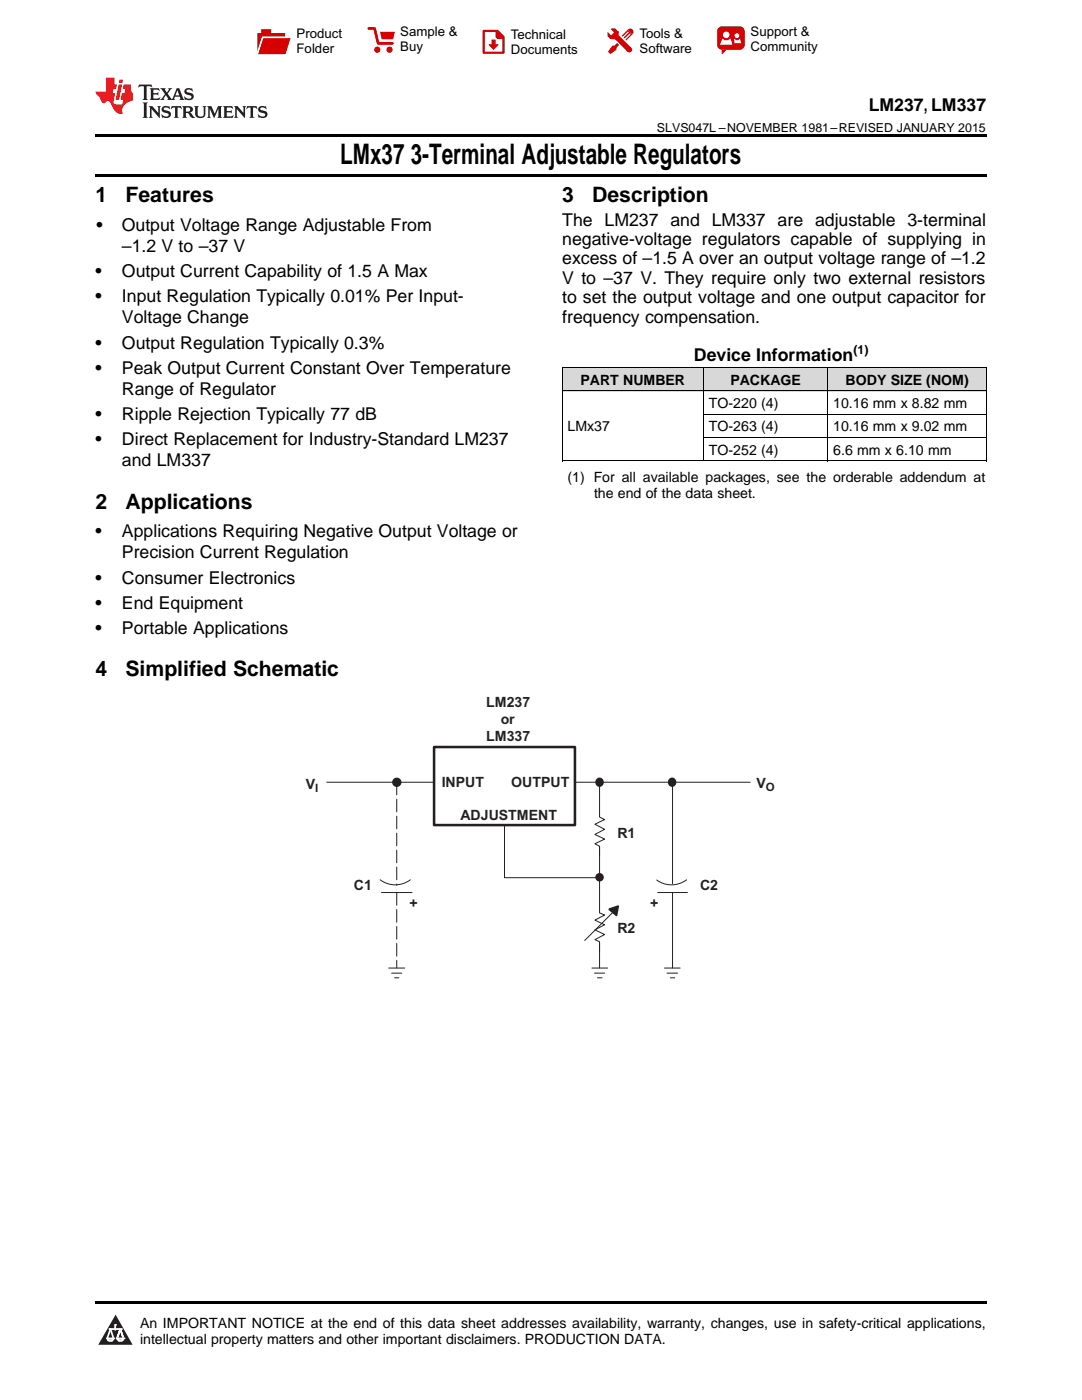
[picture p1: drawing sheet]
<svg xmlns="http://www.w3.org/2000/svg" width="216mm" height="279mm" viewBox="0 0 216 279" stroke-linecap="round" stroke-linejoin="round" font-family="sans-serif">
<g fill="#d8d8d8">
<path d="M112.2 73.4h28.2v4.7h-28.2z"/>
<path d="M140.4 73.4h24.8v4.7h-24.8z"/>
<path d="M165.2 73.4h31.6v4.7h-31.6z"/>
</g>
<path d="M23.1 262.4l3.4 6h-6.9z" fill="#231f20"/>
<path d="M21.4 267.1h1.2l-.3 .5h-.3a.55 .55 0 0 1-.6-.5z" fill-rule="evenodd" fill="#fff"/>
<path d="M21.4 267.1h1.2l-.3 .5h-.3a.55 .55 0 0 1-.6-.5z" fill="none" stroke="#231f20" stroke-width=".34"/>
<path d="M21.4 267.1l1.2 .1-.3 .4h-.5z" fill="none" stroke="#fff" stroke-width=".34"/>
<path d="M23 265.3h.1" fill="none" stroke="#fff" stroke-width=".34"/>
<path d="M23 264.4v.9z" fill="#fff"/>
<path d="M23 264.4v.9z" fill="none" stroke="#fff" stroke-width=".34"/>
<circle cx="23" cy="264.4" r=".17" fill="#fff"/>
<path d="M21.9 265.2h.1" fill="none" stroke="#fff" stroke-width=".34"/>
<path d="M21.9 265.2h2.3z" fill="#fff"/>
<path d="M21.9 265.2h2.3z" fill="none" stroke="#fff" stroke-width=".34"/>
<circle cx="24.2" cy="265.2" r=".17" fill="#fff"/>
<path d="M23.3 267.1h.1" fill="none" stroke="#fff" stroke-width=".34"/>
<path d="M24 265.2l-.7 1.9z" fill="#fff"/>
<path d="M24 265.2l-.7 1.9z" fill="none" stroke="#fff" stroke-width=".34"/>
<path d="M24 265.2l.7 1.9z" fill="#fff"/>
<path d="M24 265.2l.7 1.9z" fill="none" stroke="#fff" stroke-width=".34"/>
<path d="M24.6 267.1h.1" fill="none" stroke="#fff" stroke-width=".34"/>
<circle cx="21.4" cy="267.1" r=".17" fill="#fff"/>
<path d="M22.1 265.2l-.7 1.9z" fill="#fff"/>
<path d="M22.1 265.2l-.7 1.9z" fill="none" stroke="#fff" stroke-width=".34"/>
<path d="M22.1 265.2l.5 1.9z" fill="#fff"/>
<path d="M22.1 265.2l.5 1.9z" fill="none" stroke="#fff" stroke-width=".34"/>
<circle cx="22.6" cy="267.1" r=".17" fill="#fff"/>
<path d="M23.4 267.1h1.3a.65 .65 0 0 1-.7 .5 .65 .65 0 0 1-.6-.5z" fill-rule="evenodd" fill="#fff"/>
<path d="M23.4 267.1h1.3a.65 .65 0 0 1-.7 .5 .65 .65 0 0 1-.6-.5z" fill="none" stroke="#231f20" stroke-width=".34"/>
<path d="M23.4 267.1h1.3l-.4 .5h-.6z" fill="none" stroke="#fff" stroke-width=".34"/>
<path d="M23.3 267.1h.1" fill="none" stroke="#fff" stroke-width=".34"/>
<circle cx="24.7" cy="267.1" r=".17" fill="#fff"/>
<path d="M19 259.7h177.8v.5h-177.8z" fill="#000"/>
<path d="M65.2 156.1h21.4M114.7 156.1h35M119.6 156.1v5M134.2 156.1v20.2M75.9 175.6a5 5 0 0 0 6 0M76.1 178.1h6.1M100.7 164.7v10.5h18.9M119.6 169.2v11M131.2 178.1h6M134.2 178.1v15.1M137 175.6a5 5 0 0 1-6 0M119.6 188.2v5" fill="none" stroke="#241f21" stroke-width=".2"/>
<path d="M79.2 156.1v20.6M79.2 178.1v15.1" fill="none" stroke="#241f21" stroke-width=".2" stroke-dasharray="2.5 .8"/>
<path d="M86.6 149.1h28.1v15.6h-28.1z" fill="none" stroke="#241f21" stroke-width=".51"/>
<path d="M118.7 182.1h2v5.8h-2z" fill="#fff"/>
<path d="M119.6 180.2v2l1.1 .4-2 1 2 1-2 1 2 .9-2 1 .9 .4v2M132.6 193.2h3.1M133.1 194.2h2.1M133.8 195.1h.8" fill="none" stroke="#241f21" stroke-width=".2"/>
<path d="M118.7 163.1h2v5.8h-2z" fill="#fff"/>
<path d="M119.6 161.1v2l1.1 .5-2 .9 2 1-2 1 2 1-2 .9 .9 .5v1.9M123.2 181.2l-6.5 6.5" fill="none" stroke="#241f21" stroke-width=".2"/>
<path d="M122.5 181.6v.2zM121.6 181.4l1.8-.6-.4 1.9z" fill-rule="evenodd" fill="#241f21"/>
<path d="M121.6 181.4l1.8-.6-.4 1.9zM122.5 181.6v.2z" fill="none" stroke="#241f21" stroke-width=".34"/>
<path d="M77.6 193.2h3.2M78.1 194.2h2.1M78.7 195.1h.9M118.1 193.2h3.1M118.6 194.2h2.1M119.2 195.1h.9" fill="none" stroke="#241f21" stroke-width=".2"/>
<circle cx="79.2" cy="156.1" r=".76" fill="#241f21"/>
<circle cx="79.2" cy="156.1" r=".76" fill="none" stroke="#241f21" stroke-width=".34"/>
<circle cx="119.6" cy="156.1" r=".72" fill="#241f21"/>
<circle cx="119.6" cy="156.1" r=".72" fill="none" stroke="#241f21" stroke-width=".34"/>
<circle cx="134.2" cy="156.1" r=".72" fill="#241f21"/>
<circle cx="134.2" cy="156.1" r=".72" fill="none" stroke="#241f21" stroke-width=".34"/>
<circle cx="119.6" cy="175.1" r=".68" fill="#241f21"/>
<circle cx="119.6" cy="175.1" r=".68" fill="none" stroke="#241f21" stroke-width=".34"/>
<path d="M112.2 78h84.6M112.2 73.4h84.6M112.2 73.4v18.6M140.4 73.4v18.6M165.2 73.4v18.6M196.8 73.4v18.6M112.2 92h84.6M140.4 87.3h56.4M140.4 82.7h56.4" fill="none" stroke="#000" stroke-width=".2"/>
<path d="M19 34.8h177.8v.5h-177.8zM19 26.8h177.8v.6h-177.8z" fill="#000"/>
<path d="M27.7 16.9l-.1 .6 .6-.3h.5v.2v2.2l-.2 .4h1l-.2-.4v-2.2v-.2h.5l.6 .3-.2-.6zM29.9 17.6l.2 .4v1.6l-.2 .4h1.9l.1-.6a1.09 1.09 0 0 1-1.3 .1v-.6h.6l.4 .2v-.7l-.2 .2h-.8v-.6l.2-.1a1.01 1.01 0 0 1 1 .3l-.1-.6zM32 17.6l.9 1.2-1 1.2h.9l-.2-.3 .5-.7 .5 .7-.3 .3h1.7l-.2-.3 .1-.4h1l.1 .4-.2 .3h1l-.3-.4-.7-2h-.5l-1 2.2-.8-1.1 .9-1.1h-.9l.2 .2-.4 .7-.4-.7 .2-.2zM35.4 18l.4 1h-.8zM37 17.7a.66 .66 0 0 0-.2 .8 .66 .66 0 0 0 .6 .4l.7 .2 .1 .2a.8 .8 0 0 1-.7 .4 .8 .8 0 0 1-.7-.5l.1 .8 .2-.2a.94 .94 0 0 0 1.1 .1 .94 .94 0 0 0 .4-.9 1.48 1.48 0 0 0-1.3-.6v-.4a1.1 1.1 0 0 1 1.2 .2l-.2-.6-.2 .1-.5-.1zM28.5 20.4l.2 .4v2.3l-.2 .4h1l-.2-.4v-2.3l.2-.4zM29.7 21.2l.2 .4v1.5l-.2 .4h.8l-.3-.4 .1-1.3 1.6 1.8v-2l.2-.4h-.7l.2 .2v1.1l-1.2-1.3zM32.5 21.3a.66 .66 0 0 0-.2 .8 .66 .66 0 0 0 .6 .4l.6 .2 .2 .2a.8 .8 0 0 1-.8 .4 .8 .8 0 0 1-.7-.5l.2 .7 .2-.1a.94 .94 0 0 0 1 .1 .94 .94 0 0 0 .5-1 1.47 1.47 0 0 0-1.3-.6l-.1-.3a1.1 1.1 0 0 1 1.3 .2l-.2-.6-.2 .1-.5-.2zM34.3 21.2l-.2 .6a.64 .64 0 0 1 .8-.3v1.6l-.2 .4h1l-.3-.4 .1-1.6a.66 .66 0 0 1 .8 .3l-.2-.6zM36.3 21.2l.3 .4v1.5l-.3 .4h1l-.2-.2v-.7h.5l.1 .1a.8 .8 0 0 0 1.2 .7l-1-1a.62 .62 0 0 0 .6-.5 .62 .62 0 0 0-.6-.7zM37.1 21.5h.1a.48 .48 0 0 1 .6 0 .48 .48 0 0 1 .1 .6l-.2 .1-.6 .1zM38.7 21.2l.2 .2a2.29 2.29 0 0 0 .4 2 1.05 1.05 0 0 0 1.7-.7v-1.3l.2-.2h-.8l.2 .4v1.1a.61 .61 0 0 1-.6 .6 .61 .61 0 0 1-.6-.6v-1.1l.3-.4zM41.3 21.2l.3 .4v1.5l-.3 .4h.8l-.2-.4v-1.4l.8 1.9 .9-1.9v1.4l-.2 .4h.9l-.2-.4v-1.5l.2-.4h-.8l-.7 1.5-.6-1.5zM44.5 21.2l.2 .4v1.5l-.2 .4h1.9l.2-.6a1.1 1.1 0 0 1-1.4 .2v-.7h.6l.4 .2v-.6l-.2 .1-.8 .1v-.6l.2-.1a1.02 1.02 0 0 1 1.1 .2l-.2-.5zM46.7 21.2l.2 .4v1.5l-.2 .4h.8l-.3-.4 .1-1.3 1.6 1.8v-2l.2-.4h-.7l.2 .2v1.1l-1.2-1.3zM49.3 21.2l-.1 .6a.64 .64 0 0 1 .8-.3v1.6l-.3 .4h1l-.2-.4v-1.6a.66 .66 0 0 1 .8 .3l-.1-.6zM51.7 21.3a.66 .66 0 0 0-.2 .7 .66 .66 0 0 0 .7 .5l.6 .2 .1 .2a.8 .8 0 0 1-.7 .4 .8 .8 0 0 1-.7-.5l.1 .7 .2-.1a.94 .94 0 0 0 1.1 .1 .94 .94 0 0 0 .4-1 1.48 1.48 0 0 0-1.2-.6l-.1-.3a1.1 1.1 0 0 1 1.2 .2l-.2-.6-.1 .1-.6-.2z" fill="#231f20"/>
<path d="M21.1 15.5v2.8h-2v.4l.9 .9a.96 .96 0 0 0 1 1 .59 .59 0 0 1 .5-.4 .59 .59 0 0 1 .5 .3l.4 .8a1.61 1.61 0 0 0 2.1 1.3 1.63 1.63 0 0 1 1.1-2.2l.9-.3v-1.5a1.6 1.6 0 0 1-.4-1.7h-1.4l-.2 .9h.5l-.2 .8h-.5l-.2 1v.3h.5l-.2 .9h-.7a.74 .74 0 0 1-1-.6l.3-1.6h-.5l.2-.8h.5l.1-.9h-.4v-1.4zM23.7 16.9l-.7 3h.8l.6-3zM23.8 15.9l-.1 .7h.7l.2-.7z" fill="#ee1d23"/>
<g fill="#d60000">
<path d="M52.1 5.8h2v.8h2.8v4.2h-5.5v-4.2h.7z" fill-rule="evenodd"/>
<path d="M52.4 7.5h5.6l-1 3.3h-5.6z" fill-rule="evenodd"/>
</g>
<path d="M52.4 7.4h5.7l-.1 .1h-5.5l-1.1 3.3z" fill-rule="evenodd" fill="#fff"/>
<path d="M52.4 7.4h5.7l-.1 .1h-5.5l-1.1 3.3z" fill="none" stroke="#fff" stroke-width=".2"/>
<path d="M73.6 5.7h1.1l.7 2.9h2.9" fill="none" stroke="#d60000" stroke-width=".55"/>
<g fill="#d60000">
<path d="M75.8 6.3h3l-.4 1.6h-2.2z" fill-rule="evenodd"/>
<circle cx="75.3" cy="9.9" r=".62"/>
<circle cx="77.7" cy="9.9" r=".62"/>
</g>
<path d="M96.5 6.2h2.7l1.3 1.2v3.1h-4z" fill="none" stroke="#d60000" stroke-width=".44"/>
<g fill="#d60000">
<path d="M98.1 7.9h.8v1h.5l-.9 1.1-1-1v-.1h.6z" fill-rule="evenodd"/>
<path d="M98.9 6.2h.3l1.3 1.2v.4h-1.3l-.3-.4z" fill-rule="evenodd"/>
<path d="M121.9 5.7h.8l.7 .6 .1 .7 2.5 2.5-.8 .8-2.3-2.3-1.1-.2-.6-.6v-.8l.7 .6 .5-.4v-.2l-.5-.5z" fill-rule="evenodd"/>
<path d="M122.2 9.1h.4l.5-.5 .4 .4-.5 .5v.4l-1.2 .9-.5-.5z" fill-rule="evenodd"/>
<path d="M125.3 5.9a.67 .67 0 0 1 .9 0 .67 .67 0 0 1 0 .9z" fill-rule="evenodd"/>
<path d="M125.3 5.9l.9 .9-1.2 1.2h-.2v-.2l1-.9v-.2h-.2l-.9 1h-.2v-.2l.9-1 .1-.2h-.3l-.9 1h-.2v-.2z" fill-rule="evenodd"/>
<circle cx="125.6" cy="9.9" r=".54"/>
</g>
<path d="M123.3 6.3v.7" fill="none" stroke="#d60000" stroke-width=".2"/>
<g fill="#d60000">
<path d="M143.4 5.5l.6-.2h3.6a.95 .95 0 0 1 1 .9v2.8a.95 .95 0 0 1-1 .9h-3.6a.95 .95 0 0 1-.9-.9v-2.8z" fill-rule="evenodd"/>
<path d="M144 9.9h.9l-.7 .9h-.2z" fill-rule="evenodd"/>
</g>
<g fill="#fff">
<path d="M146.6 8.6h1.3z"/>
<path d="M144.1 7.8h.3l.1 .2h.8l.2-.2h.3l.4 1.1h-2.5z" fill-rule="evenodd"/>
<path d="M146.4 7.8h.3l.1 .2h.5l.2-.2h.2l.2 .8h-1.3z" fill-rule="evenodd"/>
<circle cx="144.9" cy="6.9" r=".65"/>
<circle cx="147" cy="7.1" r=".48"/>
</g>
<g font-size="5.6">
<text x="67.9" y="32.8">LMx37</text>
<text x="82" y="32.8">3-Terminal Adjustable Regulators</text>
</g>
<g font-size="4.2">
<text x="19" y="40.4">1</text>
<text x="25" y="40.4">Features</text>
<text x="112.2" y="40.4">3</text>
<text x="118.2" y="40.4">Description</text>
<text x="19" y="101.5">2</text>
<text x="25" y="101.5">Applications</text>
<text x="19" y="134.9">4</text>
<text x="25" y="134.9">Simplified Schematic</text>
</g>
<g font-size="3.5">
<text x="173.4" y="22.2">LM237, LM337</text>
<text x="19.2" y="46.1">•</text>
<text x="24.3" y="46.1">Output Voltage Range Adjustable From</text>
<text x="112.2" y="45">The LM237 and LM337 are adjustable 3-terminal</text>
<text x="24.3" y="50.3">–1.2 V to –37 V</text>
<text x="112.2" y="48.9">negative-voltage regulators capable of supplying in</text>
<text x="112.2" y="52.8">excess of –1.5 A over an output voltage range of –1.2</text>
<text x="19" y="55.3">•</text>
<text x="24.3" y="55.3">Output Current Capability of 1.5 A Max</text>
<text x="112.2" y="56.7">V to –37 V. They require only two external resistors</text>
<text x="19" y="60.3">•</text>
<text x="24.3" y="60.3">Input Regulation Typically 0.01% Per Input-</text>
<text x="24.3" y="64.6">Voltage Change</text>
<text x="112.2" y="60.5">to set the output voltage and one output capacitor for</text>
<text x="112.2" y="64.4">frequency compensation.</text>
<text x="19" y="69.6">•</text>
<text x="24.3" y="69.6">Output Regulation Typically 0.3%</text>
<text x="19" y="74.6">•</text>
<text x="24.3" y="74.6">Peak Output Current Constant Over Temperature</text>
<text x="138.5" y="72.1">Device Information</text>
<text x="19" y="83.8">•</text>
<text x="24.3" y="78.8">Range of Regulator</text>
<text x="24.3" y="83.8">Ripple Rejection Typically 77 dB</text>
<text x="19" y="88.8">•</text>
<text x="24.3" y="88.8">Direct Replacement for Industry-Standard LM237</text>
<text x="24.3" y="93.1">and LM337</text>
<text x="19" y="107.2">•</text>
<text x="24.3" y="107.2">Applications Requiring Negative Output Voltage or</text>
<text x="24.3" y="111.4">Precision Current Regulation</text>
<text x="19" y="116.5">•</text>
<text x="24.3" y="116.5">Consumer Electronics</text>
<text x="19" y="121.5">•</text>
<text x="24.3" y="121.5">End Equipment</text>
<text x="19" y="126.5">•</text>
<text x="24.3" y="126.5">Portable Applications</text>
</g>
<g font-size="2.8">
<text x="115.8" y="76.8">PART NUMBER</text>
<text x="145.7" y="76.8">PACKAGE</text>
<text x="168.7" y="76.8">BODY SIZE (NOM)</text>
<text x="141.5" y="81.5">TO-220 (4)</text>
<text x="166.3" y="81.5">10.16 mm x 8.82 mm</text>
<text x="113.2" y="86.1">LMx37</text>
<text x="141.5" y="86.1">TO-263 (4)</text>
<text x="166.3" y="86.1">10.16 mm x 9.02 mm</text>
<text x="141.5" y="90.8">TO-252 (4)</text>
<text x="166.3" y="90.8">6.6 mm x 6.10 mm</text>
<text x="113.2" y="96.3">(1) For all available packages, see the orderable addendum at</text>
<text x="118.5" y="99.4">the end of the data sheet.</text>
<text x="27.9" y="265">An IMPORTANT NOTICE at the end of this data sheet addresses availability, warranty, changes, use in safety-critical applications,</text>
<text x="27.9" y="268.2">intellectual property matters and other important disclaimers. PRODUCTION DATA.</text>
</g>
<g font-size="2.8" fill="#241f21">
<text x="97" y="141.1">LM237</text>
<text x="97" y="147.8">LM337</text>
<text x="99.9" y="144.5">or</text>
<text x="61" y="157.4">V</text>
<text x="88.1" y="157.1">INPUT</text>
<text x="102" y="157.1">OUTPUT</text>
<text x="151" y="157.3">V</text>
<text x="91.9" y="163.6">ADJUSTMENT</text>
<text x="123.2" y="167.3">R1</text>
<text x="70.6" y="177.7">C1</text>
<text x="139.7" y="177.7">C2</text>
<text x="81.7" y="181.3">+</text>
<text x="129.7" y="181.3">+</text>
<text x="123.2" y="186.3">R2</text>
</g>
<g font-size="2.6">
<text x="59.2" y="7.6">Product</text>
<text x="59.2" y="10.6">Folder</text>
<text x="79.9" y="7.3">Sample &amp;</text>
<text x="79.9" y="10.2">Buy</text>
<text x="101.9" y="7.8">Technical</text>
<text x="101.9" y="10.8">Documents</text>
<text x="127.6" y="7.6">Tools &amp;</text>
<text x="127.6" y="10.6">Software</text>
<text x="149.8" y="7.2">Support &amp;</text>
<text x="149.8" y="10.2">Community</text>
</g>
<g font-size="2.5">
<text x="131.1" y="26.3">SLVS047L –NOVEMBER 1981–REVISED JANUARY 2015</text>
<text x="170.3" y="70.7">(1)</text>
</g>
<g font-size="2.3" fill="#241f21">
<text x="62.9" y="158">I</text>
<text x="152.8" y="157.9">O</text>
</g>
</svg>
